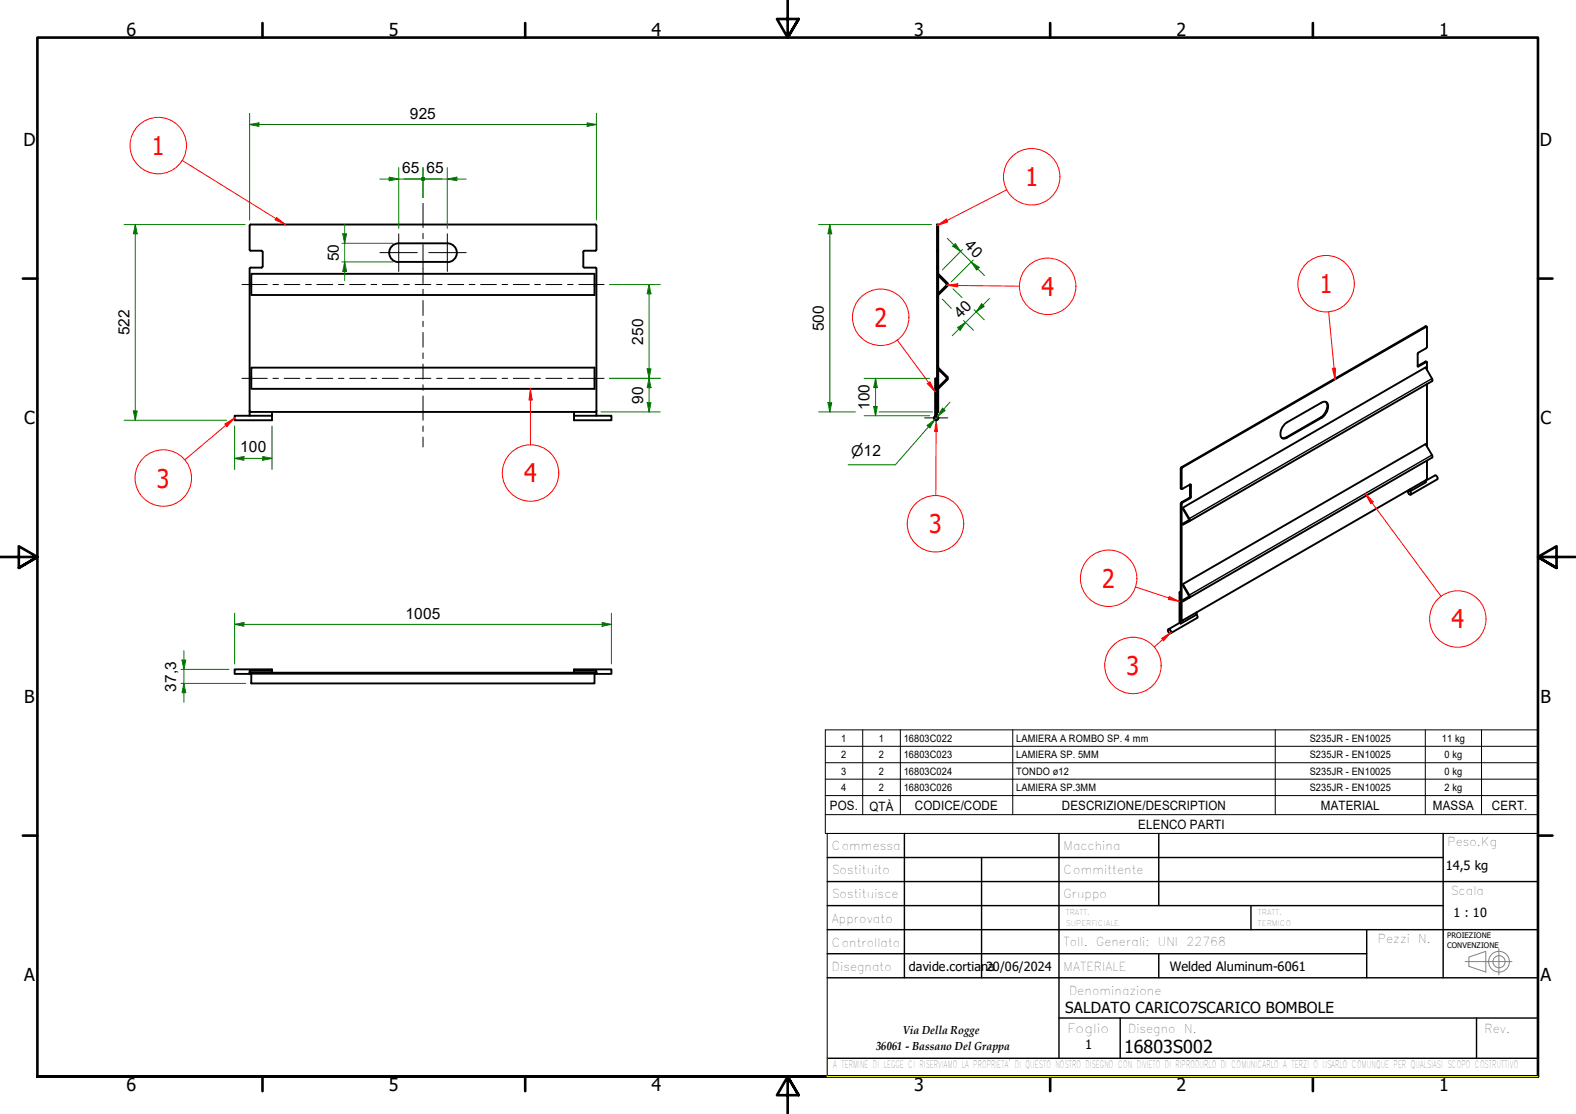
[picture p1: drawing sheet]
<svg xmlns="http://www.w3.org/2000/svg" width="420mm" height="297mm" viewBox="0 0 420 297" stroke-linecap="round" stroke-linejoin="round" font-family="sans-serif">
<!-- layer: Visibile (ISO) -->
<g fill="none" stroke="#000" stroke-width=".51">
<path d="M66.8 59.9h91.9M66.8 59.9l-.3 .3v6.3M158.7 59.9l.3 .3v6.3M66.5 66.6l.3 .3M66.8 66.9h2.9l.3 .2M66.8 71.4l-.3 .2v38M67 73h91.5v5.7h-91.5zM70 71.1l-.3 .3h-2.9M70 67.2v3.8M106.3 64.9a2.51 2.51 0 0 0-2.5 2.5 2.51 2.51 0 0 0 2.5 2.5M106.3 64.9h13M106.3 69.8h13"/>
<path d="M119.3 64.9a2.51 2.51 0 0 1 2.5 2.5 2.51 2.51 0 0 1-2.5 2.5M155.5 67.2l.1 4 3.1 .2M158.7 71.4l.3 .2v38M158.7 66.9h-2.9l-.3 .2M159 66.6l-.3 .3M249.8 71.4h.3M249.8 66.9h.3M250.1 73.5l2.3 2.3-2.3 2.5M250.1 73l2.4 2.4M252.5 76.3l-2.4 2.4M252.6 75.4l.1 .4-.1 .5M67 98h91.5v5.7h-91.5z"/>
<path d="M250.1 98l2.5 2.4 .1 .5-.1 .4M250.1 98.5l2.2 2.2v.4M378 97.6l.1 .2 2.2-1.3 .1 2.1M378 97.6v-3.4l2.4-1.6-.1-5.5-65.1 37.5-.2 .3v5.5l2.2-1.2M380.4 87.1l-.4-.1-65 37.6-.2 .3v5.3l.3 .2M380.4 96.5l-.4-.1-2 1.2M66.5 109.6l.3 .2M66.5 109.6v1.3h6v-1.1M66.5 110.9h-4v1.2h10v-1.2M66.8 109.8h91.9M153 110.9v1.2h10v-1.2h-4M159 109.6v1.3h-6v-1.1"/>
<path d="M159 109.6l-.3 .2M249.3 100.9h.5v10h-.5zM249.8 109.6v-49.7h.3v49.9h-.3M252.3 101.1l-2.2 2.1M252.5 101.3l-2.4 2.4M342.5 113.1l9.8-5.7a1.12 1.12 0 0 1 1.4-.1 1.12 1.12 0 0 1 .3 1.5 4 4 0 0 1-1.7 2.6l-9.2 5.3a1.13 1.13 0 0 1-1.4 0 1.13 1.13 0 0 1-.3-1.4l.4-1.1zM353.4 107.2a2.8 2.8 0 0 1-.7 3.6l-9.8 5.8-1.1 .2M380.4 102.4v16.6M315.3 135.4l64.7-37.4 1.9 3.1-.1 .5-64.7 37.4 .1-.5zM315.3 135.7l1.7 2.8-1.7 1.1M317.1 139l-1.8 .9M317.2 129.2v3.4l-2.2 1.3-.2 .4v31l.3 .2"/>
<path d="M375.3 131a.56 .56 0 0 1 .8 .2 .56 .56 0 0 1-.2 .7l-.3-.2zM375.6 130.6v.2M375.6 130.8l-.1 .1M376 130.4v.6M380.2 128l-65.1 37.5-.1-31.2 2.5-1.7v-3.3l-.3-.1M380.2 128v.6l-4.2 2.4-.4-.2M380.2 128.1l2.5-1.4 .6 .7-.1 .4-7.1 4.1M380.4 122.8v4.9l-.2 .3M314.8 157.7l-.3 .2 .3 .3v8.1l-.3-.2v-8.2M315.3 155.8l64.7-37.4 1.8 2.9v.7l-64.7 37.4 .1-.5zM315.3 156.1l1.7 2.8-1.7 1.1M317.1 159.4l-1.8 1"/>
<path d="M66.5 179.4v-.5h6v.5M66.5 179.4v.2h92.5v-.2M66.5 179.4h92.5M67 179.6v2.6h91.5v-2.6M72.5 178.9v-.4h-10v1.2h4.5M153 179.4v-.5h6v.5M153 178.9v-.4h10v1.2h-4.5M311.4 167.9a.59 .59 0 0 1 .7 .3 .59 .59 0 0 1-.1 .7l-.5-.3zM314.5 166.1l-3 1.7M319 163.3v.6l-4.2 2.4M319 163.9l.3 .5-.1 .4-7.1 4"/>
<circle cx="249.6" cy="111.5" r=".6"/>
</g>
<!-- layer: Visibile sottile (ISO) -->
<g fill="none" stroke="#000" stroke-width=".38">
<path d="M378 97.6l.1 .1M380 87l.2 .2M380 96.4l.2 .2M342.9 116.6l.2 .1M352.1 111.3l.2 .1M381.8 101l-64.9 37.4M314.8 134.3l.2 .1M314.8 130.2l.2 .1M314.8 124.9l.2 .1M315 133.9l.2 .1M315 124.6h.2M316.9 138.7l.2 .3"/>
<path d="M317.1 132.8l.1 .1M317.2 132.4l.3 .1M317.2 129.2l.3 .1M381.8 121.3l-64.9 37.5M316.9 159.1l.2 .3M314.8 165.3h.2"/>
</g>
<!-- layer: Simbolo (ISO) -->
<path d="M220 199h190M230 194.6v22.6M240 194.6v22.6M270 194.6v22.6M340 194.6v22.6M380 194.6v22.6M395 194.6v22.6M220 212.1h190v-17.5h-190v22.6M220 217.2v5h190v-5M220 203.4h190M220 207.8h190M410 212.1v5.1h-190" fill="none" stroke="#000" stroke-width=".27"/>
<!-- layer: Bordo (ISO) -->
<g fill="none" stroke="#000" stroke-width=".7">
<path d="M70 6.1v3.9M140 6.1v3.9M210 0v10l-2.9-4.9h5.8l-2.9 4.9 2.9-4.9M280 6.1v3.9M350 6.1v3.9M6.1 74.3h3.9M410 74.3h3.9M0 148.5h10l-5-2.8v5.7l5-2.9-5 2.9M420 148.5h-10l5-2.8v5.7l-5-2.9 5 2.9M6.1 222.8h3.9M410 222.8h3.9M10 287.1v-277.1h400v277.1h-400h400"/>
<path d="M70 287.1v3.8M140 287.1v3.8M212.9 292l-2.9-4.9 2.9 4.9h-5.8l2.9-4.9v9.9M280 287.1v3.8M350 287.1v3.8"/>
</g>
<!-- layer: AM_6 -->
<g fill="none" stroke="#000" stroke-width=".38">
<path d="M220.5 228.6h164.2M220.5 235.1h189.5M241.1 222.2v38.5M261.7 228.6v32.1M282.3 222.2v60M308.9 222.2v19.3M384.7 222.2v38.5M220.5 254.3h143.9M220.5 241.5h164.2M220.5 247.9h189.5M308.9 254.3v6.4M333.5 241.5v6.4"/>
<path d="M364.4 247.9v12.8M220.5 260.7h189.5M282.3 271.4h127.7M298.6 271.4v10.8M393.6 271.4v10.8M220.5 282.2h189.5"/>
</g>
<path d="M220.5 282.2v4.9" fill="none" stroke="#ff0" stroke-width=".38"/>
<!-- layer: P-0018 -->
<path d="M220.5 287.1v-64.9h189.5v64.9" fill="none" stroke="#000" stroke-width=".27"/>
<!-- layer: Border (ISO) -->
<g fill="none" stroke="#808080" stroke-width=".27">
<path d="M390.6 256.4h12.5M391.6 255.2l4.5-1.5v5.5l-4.5-1.5zM399.6 252.9v7.1"/>
<circle cx="399.6" cy="256.4" r="2.76"/>
<circle cx="399.6" cy="256.4" r="1.62"/>
</g>
<!-- layer: P-0018 -->
<path d="M220.5 287.1h189.5" fill="none" stroke="#ff0" stroke-width=".27"/>
<!-- layer: AM_5 -->
<path d="M156.5 33.2h2.5" fill="none" stroke="#008000" stroke-width=".27"/>
<path d="M156.5 32.8l2.5 .4-2.5 .5z" fill-rule="evenodd" fill="#008000"/>
<path d="M66.5 33.2h2.5M156.5 32.8l2.5 .4-2.5 .5z" fill="none" stroke="#008000" stroke-width=".27"/>
<path d="M66.5 33.2l2.5-.4v.9z" fill-rule="evenodd" fill="#008000"/>
<path d="M66.5 33.2l2.5-.4v.9zM66.5 30.2v28.5M69 33.2h87.5M159 30.2v28.5M36.1 109.6v2.5" fill="none" stroke="#008000" stroke-width=".27"/>
<path d="M35.6 109.6h1l-.5 2.5z" fill-rule="evenodd" fill="#008000"/>
<path d="M36.1 59.9v2.4M35.6 109.6h1l-.5 2.5z" fill="none" stroke="#008000" stroke-width=".27"/>
<path d="M36.1 59.9l.5 2.4h-1z" fill-rule="evenodd" fill="#008000"/>
<path d="M33.1 59.9h32.2M36.1 59.9l.5 2.4h-1zM221.2 59.9v2.4M36.1 62.3v47.3M33.1 112.1h27.3" fill="none" stroke="#008000" stroke-width=".27"/>
<path d="M221.2 59.9l.5 2.4h-1z" fill-rule="evenodd" fill="#008000"/>
<path d="M221.2 59.9l.5 2.4h-1zM221.2 107.4v2.4" fill="none" stroke="#008000" stroke-width=".27"/>
<path d="M220.7 107.4h1l-.5 2.4z" fill-rule="evenodd" fill="#008000"/>
<path d="M218.2 59.9h30.1M221.2 62.3v45.1M218.2 109.8h9.8M220.7 107.4h1l-.5 2.4zM233.4 100.9v2.5M234.4 109.8h14.2" fill="none" stroke="#008000" stroke-width=".27"/>
<path d="M233.4 100.9l.5 2.5h-1z" fill-rule="evenodd" fill="#008000"/>
<path d="M233.4 100.9l.5 2.5h-1zM233.4 108.4v2.5" fill="none" stroke="#008000" stroke-width=".27"/>
<path d="M232.9 108.4h1l-.5 2.5z" fill-rule="evenodd" fill="#008000"/>
<path d="M230.4 100.9h17.4M230.4 110.9h17.4M232.9 108.4h1l-.5 2.5zM233.4 103.4v5M249.2 111.9l-1.7 1.9" fill="none" stroke="#008000" stroke-width=".27"/>
<path d="M247.1 113.5l2.1-1.6-1.3 2.2z" fill-rule="evenodd" fill="#008000"/>
<path d="M247.1 113.5l2.1-1.6-1.3 2.2zM251.6 109.1l-1.6 1.9" fill="none" stroke="#008000" stroke-width=".27"/>
<path d="M251.3 108.8l.7 .7-2 1.5z" fill-rule="evenodd" fill="#008000"/>
<path d="M103.8 47.7h2.5M249.2 111.9l-10.5 12h-12.6M251.3 108.8l.7 .7-2 1.5zM253.2 107.2l-1.6 1.9" fill="none" stroke="#008000" stroke-width=".27"/>
<!-- layer: Punto di riferimento (ISO) -->
<path d="M101.3 67.4h10M106.3 62.3v10.1M114.3 67.4h10M119.3 62.3v10.1M246.5 111.4h6.2M249.6 108.4v6.1" fill="none" stroke="#000" stroke-width=".27"/>
<g fill="none" stroke="#000" stroke-width=".27">
<path d="M112.8 54.2v6.5M64.5 75.9h6.7M72.8 75.9h1.4M75.8 75.9h4.1M81.5 75.9h1.5M84.5 75.9h4.2M90.2 75.9h1.5M93.2 75.9h4.2M98.9 75.9h1.6M101.9 75.9h4.3M107.6 75.9h1.6M110.7 75.9h4.2"/>
<path d="M112.8 62.2v1.5M112.8 65.2v10.4M112.8 77.1v1.6M116.4 75.9h1.5M119.4 75.9h4.2M125.1 75.9h1.5M128.1 75.9h4.2M133.9 75.9h1.4M136.8 75.9h4.3M142.6 75.9h1.5M145.5 75.9h4.3M151.3 75.9h1.5"/>
<path d="M154.3 75.9h6.7M112.8 80.1v4M112.8 85.6v1.5M112.8 88.6v4M112.8 94.1v1.5M112.8 97.1v4M64.5 100.9h6.7M72.8 100.9h1.4M75.8 100.9h4.1M81.5 100.9h1.5M84.5 100.9h4.2M90.2 100.9h1.5"/>
<path d="M93.2 100.9h4.2M98.9 100.9h1.6M101.9 100.9h4.3M107.6 100.9h1.6M110.7 100.9h4.2M112.8 102.6v1.5M112.8 105.6v6.5M112.8 113.6v1.4M112.8 116.6v2.6M116.4 100.9h1.5M119.4 100.9h4.2M125.1 100.9h1.5"/>
<path d="M128.1 100.9h4.2M133.9 100.9h1.4M136.8 100.9h4.3M142.6 100.9h1.5M145.5 100.9h4.3M151.3 100.9h1.5M154.3 100.9h6.7"/>
</g>
<!-- layer: AM_5 -->
<path d="M103.8 47.2l2.5 .5-2.5 .5z" fill-rule="evenodd" fill="#008000"/>
<path d="M103.8 47.2l2.5 .5-2.5 .5zM113.4 47.7h1.9" fill="none" stroke="#008000" stroke-width=".27"/>
<circle cx="112.8" cy="47.7" r=".62" fill="#008000"/>
<path d="M101.3 47.7h2.5M106.3 47.7h6.5M106.3 44.7v16.2M112.8 44.7v8M115.3 47.7h2.5" fill="none" stroke="#008000" stroke-width=".27"/>
<circle cx="112.8" cy="47.7" r=".61" fill="#008000"/>
<path d="M119.3 47.7h2.5" fill="none" stroke="#008000" stroke-width=".27"/>
<path d="M119.3 47.7l2.5-.5v1z" fill-rule="evenodd" fill="#008000"/>
<path d="M107.8 47.7h2.5M112.8 47.7h6.5M112.8 44.7v8M119.3 47.7l2.5-.5v1zM119.3 44.7v16.2M121.8 47.7h2.5M91.9 62.3v2.6" fill="none" stroke="#008000" stroke-width=".27"/>
<path d="M91.4 62.3h1l-.5 2.6z" fill-rule="evenodd" fill="#008000"/>
<path d="M91.4 62.3h1l-.5 2.6zM91.9 69.8v2.6" fill="none" stroke="#008000" stroke-width=".27"/>
<path d="M91.9 69.8l.5 2.6h-1z" fill-rule="evenodd" fill="#008000"/>
<path d="M91.9 59.9v2.4M91.1 69.8h13.7M91.1 64.9h13.7M91.9 69.8l.5 2.6h-1zM91.9 64.9v4.9M91.9 72.4v2.5M173 98.3v2.6" fill="none" stroke="#008000" stroke-width=".27"/>
<path d="M172.5 98.3h1l-.5 2.6z" fill-rule="evenodd" fill="#008000"/>
<path d="M173 75.9v2.4M172.5 98.3h1l-.5 2.6z" fill="none" stroke="#008000" stroke-width=".27"/>
<path d="M173 75.9l.5 2.4h-1z" fill-rule="evenodd" fill="#008000"/>
<path d="M162.5 75.9h13.5M173 75.9l.5 2.4h-1zM173 78.3v20M162.5 100.9h13.5M173 100.9v2.5" fill="none" stroke="#008000" stroke-width=".27"/>
<path d="M173 100.9l.5 2.5h-1z" fill-rule="evenodd" fill="#008000"/>
<path d="M173 100.9l.5 2.5h-1zM173 107.4v2.4" fill="none" stroke="#008000" stroke-width=".27"/>
<path d="M172.5 107.4h1l-.5 2.4z" fill-rule="evenodd" fill="#008000"/>
<path d="M160.2 109.8h15.8M162.5 100.9h13.5M172.5 107.4h1l-.5 2.4zM173 103.4v4M49 176v2.5" fill="none" stroke="#008000" stroke-width=".27"/>
<path d="M48.5 176h1l-.5 2.5z" fill-rule="evenodd" fill="#008000"/>
<path d="M48.5 176h1l-.5 2.5zM49 182.2v2.5" fill="none" stroke="#008000" stroke-width=".27"/>
<path d="M49 182.2l.5 2.5h-1z" fill-rule="evenodd" fill="#008000"/>
<path d="M48.3 178.5h12.7M49 173.5v2.5M49 178.5v3.7M62.5 166.5h2.5M48.3 182.2h17.2M49 182.2l.5 2.5h-1zM49 184.7v2.5" fill="none" stroke="#008000" stroke-width=".27"/>
<path d="M62.5 166.5l2.5-.5v1z" fill-rule="evenodd" fill="#008000"/>
<path d="M62.5 166.5l2.5-.5v1zM160.5 166.5h2.5" fill="none" stroke="#008000" stroke-width=".27"/>
<path d="M160.5 166l2.5 .5-2.5 .5z" fill-rule="evenodd" fill="#008000"/>
<path d="M62.5 122.2h2.5M62.5 163.5v13.5M65 166.5h95.5M160.5 166l2.5 .5-2.5 .5zM163 163.5v13.5" fill="none" stroke="#008000" stroke-width=".27"/>
<path d="M62.5 122.2l2.5-.5v1z" fill-rule="evenodd" fill="#008000"/>
<path d="M62.5 122.2l2.5-.5v1zM70 122.2h2.5" fill="none" stroke="#008000" stroke-width=".27"/>
<path d="M70 121.7l2.5 .5-2.5 .5z" fill-rule="evenodd" fill="#008000"/>
<path d="M62.5 113.6v11.6M72.5 113.6v11.6M65 122.2h5M70 121.7l2.5 .5-2.5 .5z" fill="none" stroke="#008000" stroke-width=".27"/>
<path d="M355.7 98.2l.2 2.9" fill="none" stroke="#f00" stroke-width=".27"/>
<path d="M355.2 98.2h.8l-.1 2.9z" fill-rule="evenodd" fill="#f00"/>
<g fill="none" stroke="#f00" stroke-width=".27">
<path d="M354.2 83.1l1.5 15.1M355.2 98.2h.8l-.1 2.9zM364 131.6l1.8 2.4"/>
<circle cx="353.5" cy="75.6" r="7.5"/>
</g>
<path d="M364 131.6l2.1 2.2-.7 .5z" fill-rule="evenodd" fill="#f00"/>
<g fill="none" stroke="#f00" stroke-width=".27">
<path d="M364 131.6l2.1 2.2-.7 .5zM365.8 134l18.4 25.1M312.2 168.6l-2.3 1.9"/>
<circle cx="388.7" cy="165.1" r="7.5"/>
</g>
<path d="M309.7 170.2l2.5-1.6-2 2.3z" fill-rule="evenodd" fill="#f00"/>
<g fill="none" stroke="#f00" stroke-width=".27">
<path d="M311.6 159.4l2.9 1M309.7 170.2l2.5-1.6-2 2.3zM309.9 170.5l-2.2 2"/>
<circle cx="302" cy="177.4" r="7.5"/>
</g>
<path d="M311.7 159.1l2.8 1.3-3-.6z" fill-rule="evenodd" fill="#f00"/>
<g fill="none" stroke="#f00" stroke-width=".27">
<path d="M252.3 76.1h3M302.7 156.5l8.9 2.9M311.7 159.1l2.8 1.3-3-.6z"/>
<circle cx="295.6" cy="154.2" r="7.5"/>
</g>
<path d="M252.3 76.1l3-.4v.8z" fill-rule="evenodd" fill="#f00"/>
<g fill="none" stroke="#f00" stroke-width=".27">
<path d="M252.5 58.8l-2.7 1.4M252.3 76.1l3-.4v.8zM255.3 76.1l16.5 .2"/>
<circle cx="279.3" cy="76.3" r="7.5"/>
</g>
<path d="M249.8 60.2l2.5-1.8 .4 .8z" fill-rule="evenodd" fill="#f00"/>
<g fill="none" stroke="#f00" stroke-width=".27">
<path d="M268.4 50.6l-15.9 8.2M249.8 60.2l2.5-1.8 .4 .8z"/>
<circle cx="275" cy="47.1" r="7.5"/>
</g>
<path d="M249.6 112.1l.3 2.9h-.7z" fill-rule="evenodd" fill="#f00"/>
<g fill="none" stroke="#f00" stroke-width=".27">
<path d="M247.6 102l1.7 2.4M249.6 114.5l-.1 17.7M249.7 112.9l.2 2.1h-.7l.2-1.9"/>
<circle cx="249.4" cy="139.7" r="7.5"/>
</g>
<path d="M247.2 102.3l.7-.5 1.4 2.6z" fill-rule="evenodd" fill="#f00"/>
<g fill="none" stroke="#f00" stroke-width=".27">
<path d="M73.5 58.3l2.6 1.6M239.2 90.7l8.4 11.3M247.2 102.3l.7-.5 1.4 2.6z"/>
<circle cx="234.8" cy="84.6" r="7.5"/>
</g>
<path d="M73.7 58l2.4 1.9-2.8-1.3z" fill-rule="evenodd" fill="#f00"/>
<g fill="none" stroke="#f00" stroke-width=".27">
<path d="M48.6 42.8l24.9 15.5M73.7 58l2.4 1.9-2.8-1.3zM62.5 111.4l-2.3 2"/>
<circle cx="42.2" cy="38.8" r="7.5"/>
</g>
<path d="M59.9 113.1l2.6-1.7-2 2.3z" fill-rule="evenodd" fill="#f00"/>
<g fill="none" stroke="#f00" stroke-width=".27">
<path d="M59.9 113.1l2.6-1.7-2 2.3zM60.2 113.4l-10.9 9.2M141.4 103.7v3"/>
<circle cx="43.5" cy="127.5" r="7.5"/>
</g>
<path d="M141.4 103.7l.5 3h-.9z" fill-rule="evenodd" fill="#f00"/>
<g fill="none" stroke="#f00" stroke-width=".27">
<path d="M141.4 103.7l.5 3h-.9zM141.4 106.7v12"/>
<circle cx="141.4" cy="126.1" r="7.5"/>
</g>
<path d="M254.3 65.3l1.8 1.7" fill="none" stroke="#008000" stroke-width=".27"/>
<path d="M254.7 64.9l1.4 2.1-2.1-1.4z" fill-rule="evenodd" fill="#008000"/>
<path d="M254.7 64.9l1.4 2.1-2.1-1.4zM259 69.9l1.7 1.8" fill="none" stroke="#008000" stroke-width=".27"/>
<path d="M259 69.9l2 1.4-.7 .7z" fill-rule="evenodd" fill="#008000"/>
<path d="M252.5 63.5l1.8 1.8M256.1 67l2.9 2.9M256.6 66.5l-5.4 5.5M259 69.9l2 1.4-.7 .7zM259.5 69.3l-5.9 5.9M260.7 71.7l1.7 1.8M262 81.4l-1.8 1.8" fill="none" stroke="#008000" stroke-width=".27"/>
<path d="M261.7 81l.7 .7-2.2 1.5z" fill-rule="evenodd" fill="#008000"/>
<path d="M257.4 86l-1.7 1.7M261.7 81l.7 .7-2.2 1.5z" fill="none" stroke="#008000" stroke-width=".27"/>
<path d="M255.3 87.4l2.1-1.4-1.4 2.1z" fill-rule="evenodd" fill="#008000"/>
<path d="M251.2 79.7l2.4 2.5M254.1 77l2.4 2.4M263.8 79.6l-1.8 1.8M255.3 87.4l2.1-1.4-1.4 2.1zM255.7 87.7l-1.8 1.8M256.9 85.5l2.6 2.6M259.7 82.6l2.7 2.7M260.2 83.2l-2.8 2.8" fill="none" stroke="#008000" stroke-width=".27"/>
<g font-size="6.9" fill="#f00">
<text x="40.5" y="41.3">1</text>
<text x="273.4" y="49.6">1</text>
<text x="277.6" y="78.9">4</text>
<text x="351.9" y="78.2">1</text>
<text x="233.1" y="87.2">2</text>
<text x="41.8" y="130">3</text>
<text x="139.8" y="128.6">4</text>
<text x="247.7" y="142.2">3</text>
<text x="293.9" y="156.8">2</text>
<text x="387" y="167.6">4</text>
<text x="300.4" y="180">3</text>
</g>
<g font-size="4.8">
<text x="33.7" y="9.6">6</text>
<text x="103.7" y="9.6">5</text>
<text x="173.7" y="9.6">4</text>
<text x="243.7" y="9.6">3</text>
<text x="313.7" y="9.6">2</text>
<text x="383.7" y="9.6">1</text>
<text x="6.2" y="38.9">D</text>
<text x="410.5" y="38.9">D</text>
<text x="6.4" y="113.1">C</text>
<text x="410.7" y="113.1">C</text>
<text x="6.4" y="187.4">B</text>
<text x="410.7" y="187.4">B</text>
<text x="6.4" y="261.7">A</text>
<text x="410.7" y="261.7">A</text>
<text x="299.7" y="280.8">16803S002</text>
<text x="33.7" y="290.9">6</text>
<text x="103.7" y="290.9">5</text>
<text x="173.7" y="290.9">4</text>
<text x="243.7" y="290.9">3</text>
<text x="313.7" y="290.9">2</text>
<text x="383.7" y="290.9">1</text>
</g>
<g font-size="4.1">
<text x="109.3" y="31.7">925</text>
<text x="107.2" y="46.2">65</text>
<text x="113.7" y="46.2">65</text>
<text x="257" y="65.7" transform="rotate(45 257 65.7)">40</text>
<text x="90.3" y="69.7" transform="rotate(-90 90.3 69.7)">50</text>
<text x="34.5" y="89.5" transform="rotate(-90 34.5 89.5)">522</text>
<text x="219.6" y="88.4" transform="rotate(-90 219.6 88.4)">500</text>
<text x="256.1" y="85.1" transform="rotate(-45 256.1 85.1)">40</text>
<text x="171.4" y="91.9" transform="rotate(-90 171.4 91.9)">250</text>
<text x="171.4" y="107.7" transform="rotate(-90 171.4 107.7)">90</text>
<text x="231.8" y="109.3" transform="rotate(-90 231.8 109.3)">100</text>
<text x="64" y="120.6">100</text>
<text x="108.1" y="165">1005</text>
<text x="46.9" y="184.5" transform="rotate(-90 46.9 184.5)">37,3</text>
<text x="284" y="270">SALDATO CARICO7SCARICO BOMBOLE</text>
</g>
<text font-size="3.9" x="226.9" y="121.7">⌀12</text>
<g font-size="3.4">
<text x="221.2" y="215.9">POS.</text>
<text x="243.9" y="215.9">CODICE/CODE</text>
<text x="283.1" y="215.9">DESCRIZIONE/DESCRIPTION</text>
<text x="352.2" y="215.9">MATERIAL</text>
<text x="382" y="215.9">MASSA</text>
<text x="397.8" y="215.9">CERT.</text>
<text x="231.8" y="216.3">QTÀ</text>
<text x="303.5" y="221">ELENCO PARTI</text>
<text x="385.4" y="231.9">14,5 kg</text>
<text x="387.5" y="244.5">1 : 10</text>
<text x="242.3" y="259">davide.cortian2a0/06/2024</text>
<text x="311.8" y="259">Welded Aluminum-6061</text>
<text x="284.6" y="275.4">Foglio</text>
<text x="289.3" y="279.8">1</text>
</g>
<g font-size="3.2">
<text x="221.7" y="226.7">Commessa</text>
<text x="283.5" y="226.7">Macchina</text>
<text x="385.9" y="225.7">Peso.Kg</text>
<text x="221.7" y="233.2">Sostituito</text>
<text x="283.5" y="233.2">Committente</text>
<text x="221.7" y="239.6">Sostituisce</text>
<text x="283.5" y="239.6">Gruppo</text>
<text x="386.8" y="238.6">Scala</text>
<text x="221.7" y="246">Approvato</text>
<text x="367.3" y="251.3">Pezzi N.</text>
<text x="221.7" y="252.4">Controllato</text>
<text x="283.5" y="252.3">Toll. Generali: UNI 22768</text>
<text x="221.7" y="258.8">Disegnato</text>
<text x="283.5" y="258.8">MATERIALE</text>
<text x="285.1" y="265.4">Denominazione</text>
<text x="300.7" y="275.4">Disegno</text>
<text x="315.7" y="275.4">N.</text>
<text x="395.7" y="275.4">Rev.</text>
</g>
<g font-size="3.1">
<text x="240.7" y="275.6">Via Della Rogge</text>
<text x="233.6" y="280.1">36061 - Bassano Del Grappa</text>
</g>
<g font-size="2.7">
<text x="224.3" y="197.8">1</text>
<text x="234.3" y="197.8">1</text>
<text x="240.9" y="197.9">16803C022</text>
<text x="270.9" y="197.9">LAMIERA A ROMBO SP. 4 mm</text>
<text x="349.2" y="197.9">S235JR - EN10025</text>
<text x="384.4" y="197.8">11 kg</text>
<text x="224.3" y="202.2">2</text>
<text x="234.3" y="202.2">2</text>
<text x="240.9" y="202.2">16803C023</text>
<text x="270.9" y="202.2">LAMIERA SP. 5MM</text>
<text x="349.2" y="202.2">S235JR - EN10025</text>
<text x="385.1" y="202.2">0 kg</text>
<text x="224.3" y="206.6">3</text>
<text x="234.3" y="206.6">2</text>
<text x="240.9" y="206.6">16803C024</text>
<text x="270.9" y="206.6">TONDO ø12</text>
<text x="349.2" y="206.6">S235JR - EN10025</text>
<text x="385.1" y="206.6">0 kg</text>
<text x="224.3" y="211">4</text>
<text x="234.3" y="211">2</text>
<text x="240.9" y="211">16803C026</text>
<text x="270.9" y="211">LAMIERA SP.3MM</text>
<text x="349.2" y="211">S235JR - EN10025</text>
<text x="385.1" y="211">2 kg</text>
<text x="222.1" y="284.8">A TERMINE DI LEGGE CI RISERVIAMO LA PROPRIETA' DI QUESTO NOSTRO DISEGNO CON DIVIETO DI RIPRODURLO DI COMUNICARLO A TERZI O USARLO COMUNQUE PER QUALSIASI SCOPO COSTRUTTIVO</text>
</g>
<g font-size="2">
<text x="284.2" y="244">TRATT.</text>
<text x="335.3" y="244">TRATT.</text>
<text x="284.2" y="246.9">SUPERFICIALE</text>
<text x="335.3" y="246.9">TERMICO</text>
<text x="385.8" y="250.2">PROIEZIONE</text>
<text x="385.8" y="252.7">CONVENZIONE</text>
</g>
</svg>
